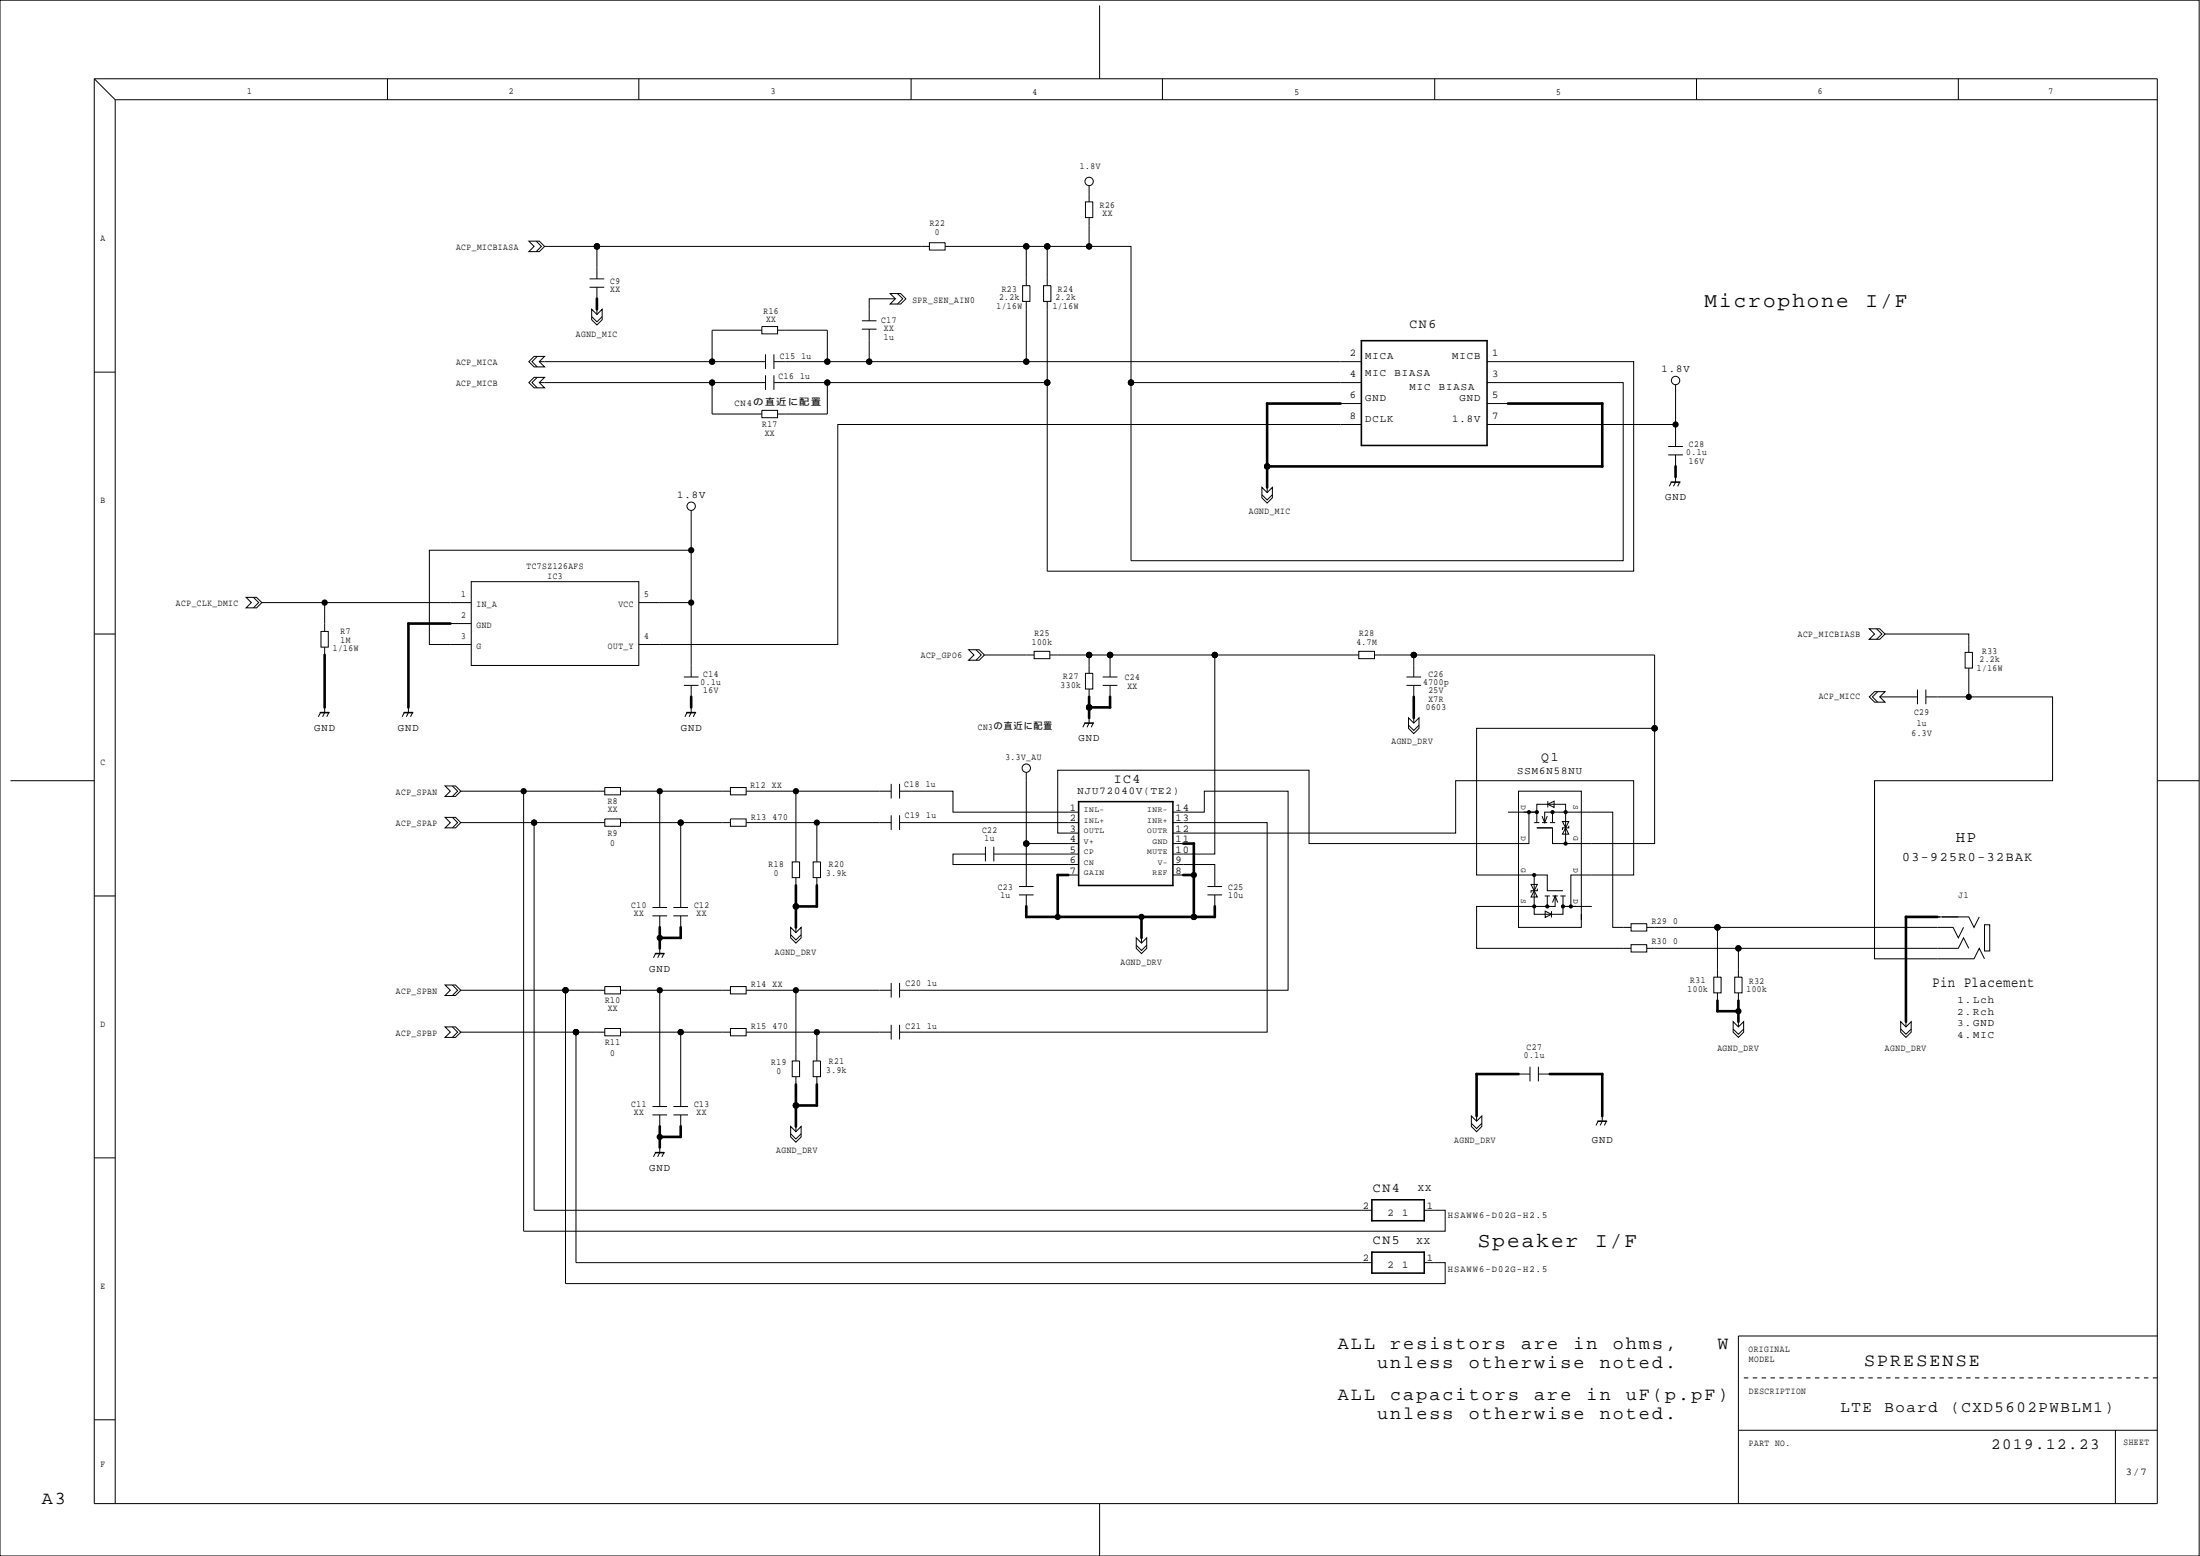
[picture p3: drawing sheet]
<svg xmlns="http://www.w3.org/2000/svg" width="420mm" height="297mm" viewBox="0 0 420 297" stroke-linecap="round" stroke-linejoin="round" font-family="sans-serif">
<g fill="#000">
<path d="M113.8 56.9l.2-.1 .3 .2v2l-.3 .3-.2-.3zM241.9 76.8h.2l.2 .2v12l-.3 .3-.2-.3v-12zM241.9 76.8h14.1l.3 .2-.3 .3h-14l-.2-.3zM259.9 64.9l.3 .1v20l-.2 .2-.1-.2zM259.9 64.9h24.1l.2 .1-.2 .2h-24l-.1-.2zM283.9 64.9l.3 .1v20l-.2 .2-.1-.2zM287.8 76.9l.2-.1h18l.3 .2-.3 .3h-18l-.2-.1zM305.8 76.9l.2-.1 .3 .2v12l-.3 .3-.2-.3zM241.9 88.8h.2l.2 .2v4l-.3 .3-.2-.3v-4zM241.9 88.8h64.1l.3 .2-.3 .3h-64l-.2-.3zM259.9 84.9h24.1l.2 .1-.2 .2h-24l-.1-.2zM319.1 91.9h1.7l.2 .1-.2 .2h-1.6l-.1-.2z"/>
<path d="M319.9 88.8h.2l.2 .2v2l-.3 .3-.2-.3v-2zM77.8 118.9l.2-.1 .3 .2v16l-.3 .3-.2-.3zM77.9 118.8h8.1l.3 .2-.3 .3h-8l-.2-.3zM61.1 136l1.7-.1 .2 .1-.2 .2h-1.6zM61.8 124.9l.2-.1 .3 .2v10l-.3 .3-.2-.3zM77.1 136l1.7-.1 .2 .1-.2 .2h-1.6zM131.1 136l1.7-.1 .2 .1-.2 .2h-1.6zM131.9 132.8h.2l.2 .2v2l-.3 .3-.2-.3v-2zM207.1 138l1.7-.1 .2 .1-.2 .2h-1.6zM207.9 134.8h.2l.2 .2v2l-.3 .3-.2-.3v-2zM207.9 132.8h.2l.2 .2v2l-.3 .3-.2-.3v-2zM207.9 134.8h4.1l.3 .2-.3 .3h-4l-.2-.3z"/>
<path d="M211.8 132.9l.2-.1 .3 .2v2l-.3 .3-.2-.3zM269.8 132.9l.2-.1 .3 .2v4l-.3 .3-.2-.3zM205.9 152.9l.3 .1v16l-.2 .2-.1-.2zM205.9 152.9h18.1l.2 .1-.2 .2h-18l-.1-.2zM223.9 153l.2-.1 .1 .1v16l-.2 .2-.1-.2zM125.9 176.8h.2l.2 .2v2l-.3 .3-.2-.3v-2zM125.8 178.9l.2-.1 .3 .2v2l-.3 .3-.2-.3zM125.8 178.9l.2-.1h4l.3 .2-.3 .3h-4l-.2-.1zM129.9 176.8h.2l.2 .2v2l-.3 .3-.2-.3v-2zM151.9 168.8h.2l.2 .2v4l-.3 .3-.2-.3v-4zM151.9 172.8h.2l.2 .2v4l-.3 .3-.2-.3v-4zM151.8 172.9l.2-.1h4l.3 .2-.3 .3h-4l-.2-.1z"/>
<path d="M155.8 168.9l.3-.1 .2 .2v4l-.3 .3-.2-.3zM195.8 172.9l.2-.1 .3 .2v2l-.3 .3-.2-.3zM195.9 174.8h6.1l.3 .2-.3 .3h-6l-.2-.1zM201.8 166.9l.2-.1 .3 .2v8l-.3 .3-.2-.3zM201.9 174.8h16.1l.3 .2-.3 .3h-16l-.2-.3zM201.9 166.8h2.1l.3 .2-.3 .3h-2l-.2-.3zM205.9 168.9h18.1l.2 .1-.2 .2h-18l-.1-.2zM217.8 174.9l.3-.1 .2 .2v4l-.3 .3-.2-.3zM217.9 174.8h10.1l.3 .2-.3 .3h-10l-.2-.1zM225.8 166.9l.2-.1h2l.3 .2-.3 .3h-2l-.2-.1zM225.8 160.9l.2-.1h2l.3 .2-.3 .3h-2l-.2-.1zM227.9 166.8h.2l.2 .2v8l-.3 .3-.2-.3v-8z"/>
<path d="M227.9 160.8h.2l.2 .2v6l-.3 .3-.2-.3v-6zM227.9 174.8h4.1l.3 .2-.3 .3h-4l-.2-.3zM231.8 172.9l.2-.1 .3 .2v2l-.3 .3-.2-.3zM363.9 174.8h.2l.2 .2v20l-.3 .3-.2-.3v-20zM363.8 174.9l.2-.1h6l.2 .2-.2 .3h-6l-.2-.1zM125.1 182l1.7-.1 .2 .1-.2 .2h-1.6zM327.9 190.8h.2l.2 .2v2l-.3 .3-.2-.3v-2zM327.8 192.9l.2-.1h4l.3 .2-.3 .3h-4l-.2-.1zM331.8 192.9l.2-.1 .3 .2v2l-.3 .3-.2-.3zM331.9 190.8h.2l.2 .2v2l-.3 .3-.2-.3v-2zM125.8 214.9l.2-.1 .3 .2v2l-.3 .3-.2-.3zM125.8 216.9l.3-.1 .2 .2v2l-.3 .3-.2-.3z"/>
<path d="M125.9 216.8h4.1l.3 .2-.3 .3h-4l-.2-.3zM129.8 214.9l.2-.1 .3 .2v2l-.3 .3-.2-.3zM151.9 206.8h.2l.2 .2v4l-.3 .3-.2-.3v-4zM151.9 210.8h.2l.2 .2v4l-.3 .3-.2-.3v-4zM151.8 210.9l.2-.1h4l.3 .2-.3 .3h-4l-.2-.1zM155.8 206.9l.2-.1 .3 .2v4l-.3 .3-.2-.3zM281.9 204.8h.2l.2 .2v8l-.3 .3-.2-.3v-8zM281.8 204.9l.2-.1h8l.3 .2-.3 .3h-8l-.2-.1zM295.8 204.9l.2-.1h10l.3 .2-.3 .3h-10l-.2-.1zM305.1 213.9h1.7l.2 .1-.2 .2h-1.6l-.1-.2zM305.9 204.8h.2l.2 .2v8l-.3 .3-.2-.3v-8zM125.1 219.9h1.7l.2 .1-.2 .2h-1.6l-.1-.1z"/>
<path d="M261.9 228.9l.3 .1v4l-.2 .2-.1-.2zM261.9 239l.1-.1 .2 .1v4l-.2 .2-.1-.2zM261.9 233l10.1-.1 .2 .1-.2 .2h-10zM261.9 229l10.1-.1 .2 .1-.2 .2h-10zM261.9 239l10.1-.1 .2 .1-.2 .2h-10zM271.9 229l.2-.1 .1 .1v4l-.2 .2-.1-.2zM271.9 239l.1-.1 .2 .1v4l-.2 .2-.1-.2zM261.9 243l10.1-.1 .2 .1-.2 .2h-10z"/>
<circle cx="114" cy="47" r=".6"/>
<circle cx="196" cy="47" r=".6"/>
<circle cx="200" cy="47" r=".6"/>
<circle cx="208" cy="47" r=".6"/>
<circle cx="136" cy="69" r=".6"/>
<circle cx="136" cy="73" r=".6"/>
<circle cx="158" cy="69" r=".6"/>
<circle cx="158" cy="73" r=".6"/>
<circle cx="166" cy="69" r=".6"/>
<circle cx="196" cy="69" r=".6"/>
<circle cx="200" cy="73" r=".6"/>
<circle cx="216" cy="73" r=".6"/>
<circle cx="242" cy="89" r=".6"/>
<circle cx="320" cy="81" r=".6"/>
<circle cx="62" cy="115" r=".6"/>
<circle cx="132" cy="105" r=".6"/>
<circle cx="132" cy="115" r=".6"/>
<circle cx="208" cy="125" r=".6"/>
<circle cx="208" cy="135" r=".6"/>
<circle cx="212" cy="125" r=".6"/>
<circle cx="232" cy="125" r=".6"/>
<circle cx="270" cy="125" r=".6"/>
<circle cx="316" cy="139" r=".6"/>
<circle cx="376" cy="133" r=".6"/>
<circle cx="100" cy="151" r=".6"/>
<circle cx="102" cy="157" r=".6"/>
<circle cx="126" cy="151" r=".6"/>
<circle cx="130" cy="157" r=".6"/>
<circle cx="152" cy="151" r=".6"/>
<circle cx="156" cy="157" r=".6"/>
<circle cx="292" cy="155" r=".3"/>
<circle cx="293.5" cy="155" r=".3"/>
<circle cx="296.5" cy="155" r=".3"/>
<circle cx="299" cy="155" r=".3"/>
<circle cx="126" cy="179" r=".6"/>
<circle cx="152" cy="173" r=".6"/>
<circle cx="196" cy="161" r=".6"/>
<circle cx="202" cy="175" r=".6"/>
<circle cx="218" cy="175" r=".6"/>
<circle cx="228" cy="167" r=".6"/>
<circle cx="228" cy="175" r=".6"/>
<circle cx="293" cy="167" r=".3"/>
<circle cx="293" cy="173" r=".3"/>
<circle cx="295.5" cy="173" r=".3"/>
<circle cx="298.5" cy="173" r=".3"/>
<circle cx="299" cy="161" r=".3"/>
<circle cx="300" cy="173" r=".3"/>
<circle cx="328" cy="177" r=".6"/>
<circle cx="108" cy="189" r=".6"/>
<circle cx="110" cy="197" r=".6"/>
<circle cx="126" cy="189" r=".6"/>
<circle cx="130" cy="197" r=".6"/>
<circle cx="152" cy="189" r=".6"/>
<circle cx="156" cy="197" r=".6"/>
<circle cx="332" cy="193" r=".6"/>
<circle cx="332" cy="181" r=".6"/>
<circle cx="126" cy="217" r=".6"/>
<circle cx="152" cy="211" r=".6"/>
</g>
<g fill="none" stroke="#000" stroke-width=".19">
<path d="M0 0h420v297h-420zM18 15h394v272h-394zM18 15l4 4M22 19h390M22 19v268M74 15v4M122 15v4M174 15v4M210 1v14M222 15v4M274 15v4M324 15v4"/>
<path d="M374 15v4M207.3 38.5h1.4v3h-1.4zM208 35.4v3.1M101 46h2l1 1-1 1h-2l1-1zM102.4 46l1 1-1 1M104 47h73.5M112.6 54.8h2.8M112.6 53.2h2.8M113 59l1 1 1-1v2l-1 1-1-1zM114 47v6.2M114 54.8v2.2M114 59v1"/>
<path d="M170 56h2l1 1-1 1h-2l1-1zM171 57h-5v4.2M171.4 56l1 1-1 1M177.5 46.3h3v1.4h-3zM180.5 47h27.5M195.3 54.5h1.4v3h-1.4zM196 47v7.5M196 57.5v11.5M199.3 54.5h1.4v3h-1.4zM200 57.5v51.5h112v-40h-28M200 47v7.5M208 41.5v5.5"/>
<path d="M208 47h8v26M18 71h4M101 73l1-1h2l-1 1 1 1h-2zM101 69l1-1h2l-1 1 1 1h-2zM102.6 72l-1 1 1 1M102.6 68l-1 1 1 1M103 73h43.2M103 69h43.2M113 60.4l1 1 1-1M136 73v6h9.5M145.5 63h-9.5v6M145.5 62.3h3v1.4h-3z"/>
<path d="M145.5 78.3h3v1.4h-3zM146.2 67.6v2.8M146.2 71.6v2.8M147.8 73h52.2M147.8 69h112.2M147.8 67.6v2.8M147.8 71.6v2.8M148.5 63h9.5v6M158 73v6h-9.5M164.6 61.2h2.8M164.6 62.8h2.8M166 62.8v6.2"/>
<path d="M216 73h44M256 77h4M284 73h26v34h-94v-34M284 77h4M320 73.4v7.6h-36M132 97.4v7.6h-50v18h8M241 93l1 1 1-1v2l-1 1-1-1zM241 94.4l1 1 1-1M242 93v1M260 81h-100v42h-38M318.6 86.8h2.8M318.6 85.2h2.8"/>
<path d="M319.2 92l-.4 .8M320 91v1l-.4 .8M320 81v4.2M320 86.8v2.2M320.8 92l-.4 .8M47 114h2l1 1-1 1h-2l1-1zM48.4 114l1 1-1 1M50 115h40M62 115v5.5M86 119h4M90 111h32v16h-32zM122 115h10"/>
<path d="M132 105v24.2M18 121h4M61.2 136l-.4 .8M61.3 120.5h1.4v3h-1.4zM62 135v1l-.4 .8M62 123.5v1.5M62.8 136l-.4 .8M77.2 136l-.4 .8M78 135v1l-.4 .8M78.8 136l-.4 .8M130.6 129.2h2.8M130.6 130.8h2.8"/>
<path d="M131.2 136l-.4 .8M132 135v1l-.4 .8M132 130.8v2.2M132.8 136l-.4 .8M185 124h2l1 1-1 1h-2l1-1zM186.4 124l1 1-1 1M188 125h9.5M197.5 124.3h3v1.4h-3zM200.5 125h59M207.2 138l-.4 .8M207.3 128.5h1.4v3h-1.4zM208 137v1l-.4 .8"/>
<path d="M208 125v3.5M208 131.5v1.5M208.8 138l-.4 .8M210.6 130.8h2.8M210.6 129.2h2.8M212 125v4.2M212 130.8v2.2M232 125v38h-8M259.5 124.3h3v1.4h-3zM262.5 125h53.5v14M268.6 130.8h2.8M268.6 129.2h2.8"/>
<path d="M269 137l1 1 1-1v2l-1 1-1-1zM269 138.4l1 1 1-1M270 125v4.2M270 130.8v2.2M270 137v1M316 139h-34v28h13.5v3h3M316 139v22h-19.5v-3h-3h3M357 133l1-1h2l-1 1 1 1h-2zM357 120h2l1 1-1 1h-2l1-1zM358.4 120l1 1-1 1M358.6 132l-1 1 1 1M359 133h7.2"/>
<path d="M360 121h16v3.5M366.2 131.6v2.8M367.8 133h24.2v16h-34v34h19l1-2 1 2M367.8 131.6v2.8M375.3 124.5h1.4v3h-1.4zM376 127.5v5.5M2 149h16M85 156h2l1 1-1 1h-2l1-1zM85 150h2l1 1-1 1h-2l1-1zM86.4 156l1 1-1 1M86.4 150l1 1-1 1M88 151h27.5"/>
<path d="M88 157h27.5M100 151v84h176v-4h-4M102 157v74h160M115.5 156.3h3v1.4h-3zM115.5 150.3h3v1.4h-3zM118.5 157h21M118.5 151h21M126 151v22.2M130 157v16.2M139.5 156.3h3v1.4h-3zM139.5 150.3h3v1.4h-3zM142.5 151h27.7"/>
<path d="M142.5 157h27.7M152 151v13.5M156 157v7.5M170.2 149.6v2.8M170.2 155.6v2.8M171.8 151h10.2v4h24M171.8 157h34.2M171.8 149.6v2.8M171.8 155.6v2.8M196 147.4v21.8M224 159h54v-10h34v18h-12v6M224 157h18v40h-70.2"/>
<path d="M224 155h6v-4h16v38h-74.2M288 155h5.5v-1.5h5.5v7.5M291 155h2.5v2M292 155v6h-42v-14h-48v12h4M293 157h1M294.5 155.8l.5 1.2 .5-1.2M294.5 157h1M295 157v-2h13v22h3.5M295.6 153.5l1.2-.6v1.2zM295.6 152.9v1.2M296 157h1M296.5 155v2"/>
<path d="M298.4 156.8h1.2l-.6 1.2zM299 158l.6 1.2h-1.2zM299.6 157.6v.4h-1.2v.4M412 149h8M18 171h4M124.6 173.2h2.8M124.6 174.8h2.8M126 174.8v2.2M128.6 174.8h2.8M128.6 173.2h2.8M130 174.8v2.2M151 177l1 1 1-1v2l-1 1-1-1z"/>
<path d="M151 178.4l1 1 1-1M151.3 164.5h1.4v3h-1.4zM152 167.5v1.5M152 177v1M155.3 164.5h1.4v3h-1.4zM156 167.5v1.5M188.2 163h-6.2v2h24M188.2 161.6v2.8M189.8 161.6v2.8M189.8 163h16.2M194.6 170.8h2.8M194.6 169.2h2.8"/>
<path d="M196 161h10M196 170.8v2.2M204 167h2M217 179l1 1 1-1v2l-1 1-1-1zM218 179v1M224 165h8v4.2M224 161h2M224 167h2M230.6 170.8h2.8M230.6 169.2h2.8M232 170.8v2.2M292.4 168.8h1.2l-.6 1.2z"/>
<path d="M293 170l.6 1.2h-1.2zM293 167v7.5h5.5v-1.5h5.5M293.6 169.6v.4h-1.2v.4M295 171h1M295.1 173.9l1.2 .6-1.2 .6zM295.5 171v2M296.3 173.9v1.2M296.5 172.3l.5-1.3 .5 1.3M296.5 171h1M297 171v2h-15v8h29.5M298 171h1M298.5 171v2h2.5"/>
<path d="M302 174.5v2.5h-12v-26h12v24.5M311.5 176.3h3v1.4h-3zM314.5 177h58.5l1 2 1-2M328 177v9.5M370 175h6l1 2 1-2M370.2 175h.3M370.9 175h3.1M379 176.5h1v5h-1zM85 196h2l1 1-1 1h-2l1-1zM85 188h2l1 1-1 1h-2l1-1zM86.4 196l1 1-1 1M86.4 188l1 1-1 1"/>
<path d="M88 189h27.5M88 197h27.5M108 189v56h168v-4h-4M110 197v44h152M115.5 196.3h3v1.4h-3zM115.5 188.3h3v1.4h-3zM118.5 189h21M118.5 197h21M125.2 182l-.4 .8M126 181v1l-.4 .8M126 189v22.2M126.8 182l-.4 .8"/>
<path d="M130 197v14.2M139.5 188.3h3v1.4h-3zM139.5 196.3h3v1.4h-3zM142.5 189h27.7M142.5 197h27.7M152 189v13.5M156 197v5.5M170.2 187.6v2.8M170.2 195.6v2.8M171.8 187.6v2.8M171.8 195.6v2.8M217 180.4l1 1 1-1"/>
<path d="M311.5 180.3h3v1.4h-3zM314.5 181h59.5l1-2 1 2M327.3 186.5h1.4v3h-1.4zM328 189.5v1.5M331 195l1 1 1-1v2l-1 1-1-1zM331 196.4l1 1 1-1M331.3 186.5h1.4v3h-1.4zM332 181v5.5M332 189.5v1.5M332 195v1M363 195l1 1 1-1v2l-1 1-1-1zM363 196.4l1 1 1-1"/>
<path d="M364 195v1M124.6 211.2h2.8M124.6 212.8h2.8M126 219v1l-.4 .8M126 212.8v2.2M128.6 212.8h2.8M128.6 211.2h2.8M130 212.8v2.2M151 215l1 1 1-1v2l-1 1-1-1zM151 216.4l1 1 1-1M151.3 202.5h1.4v3h-1.4zM152 205.5v1.5"/>
<path d="M152 215v1M155.3 202.5h1.4v3h-1.4zM156 205.5v1.5M281 213l1 1 1-1v2l-1 1-1-1zM281 214.4l1 1 1-1M282 213v1M290 205h2.2M292.2 203.6v2.8M293.8 205h2.2M293.8 203.6v2.8M305.2 214l-.4 .8M306 213v1l-.4 .8"/>
<path d="M306.8 214l-.4 .8M18 221h4M125.2 220l-.4 .8M126.8 220l-.4 .8M412 255h-80v32M18 271h4M332 273h80M333 263h.9M334.7 263h.9M336.4 263h.9M338.1 263h.9M339.8 263h.9"/>
<path d="M341.5 263h.9M343.2 263h.9M344.9 263h.9M346.6 263h.9M348.3 263h.9M350 263h.9M351.7 263h.9M353.4 263h.9M355.1 263h.9M356.8 263h.9M358.5 263h.9M360.2 263h.9"/>
<path d="M361.9 263h.9M363.6 263h.9M365.3 263h.9M367 263h.9M368.7 263h.9M370.4 263h.8M372.1 263h.8M373.8 263h.8M375.5 263h.8M377.2 263h.8M378.9 263h.8M380.6 263h.8"/>
<path d="M382.3 263h.8M384 263h.8M385.7 263h.8M387.4 263h.8M389.1 263h.8M390.8 263h.8M392.5 263h.8M394.2 263h.8M395.9 263h.8M397.6 263h.8M399.3 263h.8M401 263h.8"/>
<path d="M402.7 263h.8M404 273v14M404.4 263h.8M406.1 263h.8M407.8 263h.8M409.5 263h.8M411.2 263h.8M210 287v10"/>
<circle cx="208" cy="34.6" r=".8"/>
<circle cx="320" cy="72.6" r=".8"/>
<circle cx="132" cy="96.6" r=".8"/>
<circle cx="196" cy="146.6" r=".8"/>
<circle cx="292" cy="155" r=".3"/>
<circle cx="293.5" cy="155" r=".3"/>
<circle cx="296.5" cy="155" r=".3"/>
<circle cx="299" cy="155" r=".3"/>
<circle cx="293" cy="167" r=".3"/>
<circle cx="293" cy="173" r=".3"/>
<circle cx="295.5" cy="173" r=".3"/>
<circle cx="298.5" cy="173" r=".3"/>
<circle cx="299" cy="161" r=".3"/>
<circle cx="300" cy="173" r=".3"/>
</g>
<g font-size="4">
<text x="325.5" y="58.5">Microphone</text>
<text x="356.3" y="58.5">I/F</text>
<text x="282.2" y="238">Speaker</text>
<text x="304.7" y="238">I/F</text>
</g>
<g font-size="3.5">
<text x="255.5" y="257.4">ALL</text>
<text x="265.5" y="257.4">resistors</text>
<text x="290.5" y="257.4">are</text>
<text x="300.5" y="257.4">in</text>
<text x="308" y="257.4">ohms,</text>
<text x="328" y="257.4">W</text>
<text x="263" y="261.1">unless</text>
<text x="280.5" y="261.1">otherwise</text>
<text x="305.5" y="261.1">noted.</text>
<text x="356" y="260.8">SPRESENSE</text>
<text x="255.5" y="267.2">ALL</text>
<text x="265.5" y="267.2">capacitors</text>
<text x="293" y="267.2">are</text>
<text x="303" y="267.2">in</text>
<text x="310.5" y="267.2">uF(p.pF)</text>
<text x="263" y="270.9">unless</text>
<text x="280.5" y="270.9">otherwise</text>
<text x="305.5" y="270.9">noted.</text>
<text x="8" y="287">A3</text>
</g>
<g font-size="3">
<text x="373.5" y="160.8">HP</text>
<text x="351.5" y="269.5">LTE</text>
<text x="359.9" y="269.5">Board</text>
<text x="372.5" y="269.5">(CXD5602PWBLM1)</text>
<text x="380.3" y="276.5">2019.12.23</text>
</g>
<text font-size="2.8" x="369" y="188.5">Pin Placement</text>
<g font-size="2.5">
<text x="269.2" y="62.5">CN6</text>
<text x="212.7" y="149.5">IC4</text>
<text x="294.3" y="145.3">Q1</text>
<text x="363.2" y="164.3">03-925R0-32BAK</text>
<text x="262.2" y="227.5">CN4</text>
<text x="262.2" y="237.5">CN5</text>
</g>
<g font-size="2">
<text x="257.8" y="68">2</text>
<text x="260.8" y="71.8">MIC</text>
<text x="260.8" y="68.5">MICA</text>
<text x="266.4" y="71.8">BIASA</text>
<text x="277.3" y="68.5">MICB</text>
<text x="285" y="68">1</text>
<text x="317.3" y="71">1.8V</text>
<text x="257.8" y="76">6</text>
<text x="257.8" y="72">4</text>
<text x="260.8" y="76.5">GND</text>
<text x="269.2" y="74.4">MIC</text>
<text x="274.8" y="74.4">BIASA</text>
<text x="278.7" y="76.5">GND</text>
<text x="285" y="72">3</text>
<text x="285" y="76">5</text>
<text x="257.8" y="80">8</text>
<text x="260.8" y="80.5">DCLK</text>
<text x="277.3" y="80.5">1.8V</text>
<text x="285" y="80">7</text>
<text x="129.3" y="95">1.8V</text>
<text x="318" y="95.5">GND</text>
<text x="60" y="139.5">GND</text>
<text x="76" y="139.5">GND</text>
<text x="130" y="139.5">GND</text>
<text x="206" y="141.5">GND</text>
<text x="289.7" y="147.8">SSM6N58NU</text>
<text x="204.3" y="154.8">1</text>
<text x="205.8" y="151.6">NJU72040V(TE2)</text>
<text x="224.5" y="154.8">14</text>
<text x="204.3" y="158.8">3</text>
<text x="204.3" y="160.8">4</text>
<text x="204.3" y="156.8">2</text>
<text x="224.5" y="158.8">12</text>
<text x="224.5" y="156.8">13</text>
<text x="224.5" y="160.8">11</text>
<text x="204.3" y="164.8">6</text>
<text x="204.3" y="166.8">7</text>
<text x="204.3" y="162.8">5</text>
<text x="224.5" y="164.8">9</text>
<text x="224.5" y="162.8">10</text>
<text x="224.5" y="166.8">8</text>
<text x="124" y="185.5">GND</text>
<text x="373.8" y="191.5">1. Lch</text>
<text x="373.8" y="193.7">2. Rch</text>
<text x="373.8" y="195.9">3. GND</text>
<text x="373.8" y="198.1">4. MIC</text>
<text x="304" y="218.3">GND</text>
<text x="124" y="223.5">GND</text>
<text x="270.7" y="227.3">XX</text>
<text x="260.3" y="230.8">2</text>
<text x="265" y="232">2</text>
<text x="267.8" y="232">1</text>
<text x="272.5" y="230.8">1</text>
<text x="270.5" y="237.5">XX</text>
<text x="260.3" y="240.8">2</text>
<text x="265" y="242">2</text>
<text x="267.8" y="242">1</text>
<text x="272.5" y="240.8">1</text>
<text x="406" y="281.5">3/7</text>
</g>
<g font-size="1.8">
<text x="47.2" y="18">1</text>
<text x="97.2" y="18">2</text>
<text x="147.2" y="18">3</text>
<text x="197.2" y="18">4</text>
<text x="247.2" y="18">5</text>
<text x="297.2" y="18">5</text>
<text x="347.2" y="18">6</text>
<text x="391.2" y="18">7</text>
<text x="206.3" y="32.3">1.8V</text>
<text x="210.1" y="39.7">R26</text>
<text x="210.5" y="41.3">XX</text>
<text x="19.2" y="46">A</text>
<text x="87.1" y="47.8">ACP_MICBIASA</text>
<text x="177.6" y="43.2">R22</text>
<text x="178.6" y="44.8">0</text>
<text x="116.6" y="54.2">C9</text>
<text x="116.6" y="55.8">XX</text>
<text x="145.8" y="59.9">R16</text>
<text x="174.2" y="57.8">SPR_SEN_AIN0</text>
<text x="190.3" y="58.9">1/16W</text>
<text x="190.8" y="57.3">2.2k</text>
<text x="191.3" y="55.7">R23</text>
<text x="201.1" y="58.9">1/16W</text>
<text x="201.6" y="57.3">2.2k</text>
<text x="202.1" y="55.7">R24</text>
<text x="110" y="64.4">AGND_MIC</text>
<text x="146.3" y="61.5">XX</text>
<text x="168.3" y="61.6">C17</text>
<text x="168.8" y="64.8">1u</text>
<text x="168.8" y="63.2">XX</text>
<text x="87.1" y="69.8">ACP_MICA</text>
<text x="149" y="68.4">C15 1u</text>
<text x="87.1" y="73.8">ACP_MICB</text>
<text x="140.2" y="77.5">CN4の直近に配置</text>
<text x="148.7" y="72.4">C16 1u</text>
<text x="145.6" y="81.6">R17</text>
<text x="146.1" y="83.2">XX</text>
<text x="322.1" y="86.9">0.1u</text>
<text x="322.6" y="85.3">C28</text>
<text x="322.6" y="88.5">16V</text>
<text x="19.2" y="96">B</text>
<text x="238.5" y="98.1">AGND_MIC</text>
<text x="100.6" y="108.5">TC7SZ126AFS</text>
<text x="104.6" y="110.5">IC3</text>
<text x="33.6" y="115.8">ACP_CLK_DMIC</text>
<text x="88.1" y="114">1</text>
<text x="88.1" y="118">2</text>
<text x="91" y="115.9">IN_A</text>
<text x="91" y="119.9">GND</text>
<text x="118.1" y="115.9">VCC</text>
<text x="123" y="114">5</text>
<text x="63.6" y="124.3">1/16W</text>
<text x="65.1" y="121.1">R7</text>
<text x="65.1" y="122.7">1M</text>
<text x="88.1" y="122">3</text>
<text x="91" y="123.9">G</text>
<text x="116.1" y="123.9">OUT_Y</text>
<text x="123" y="122">4</text>
<text x="175.9" y="125.5">ACP_GPO6</text>
<text x="197.1" y="123">100k</text>
<text x="197.6" y="121.4">R25</text>
<text x="259" y="123">4.7M</text>
<text x="259.5" y="121.4">R28</text>
<text x="343.4" y="121.5">ACP_MICBIASB</text>
<text x="378.6" y="124.8">R33</text>
<text x="133.8" y="130.8">0.1u</text>
<text x="134.3" y="129.2">C14</text>
<text x="202.6" y="131.3">330k</text>
<text x="203.1" y="129.7">R27</text>
<text x="214.8" y="129.8">C24</text>
<text x="215.3" y="131.4">XX</text>
<text x="271.8" y="130.8">4700p</text>
<text x="272.8" y="129.2">C26</text>
<text x="377.6" y="128">1/16W</text>
<text x="378.1" y="126.4">2.2k</text>
<text x="134.3" y="132.4">16V</text>
<text x="272.3" y="135.6">0603</text>
<text x="272.8" y="134">X7R</text>
<text x="272.8" y="132.4">25V</text>
<text x="347.3" y="133.5">ACP_MICC</text>
<text x="365.6" y="136.5">C29</text>
<text x="186.7" y="139.3">CN3の直近に配置</text>
<text x="265.7" y="142.1">AGND_DRV</text>
<text x="365" y="140.5">6.3V</text>
<text x="366.1" y="138.5">1u</text>
<text x="19.2" y="146">C</text>
<text x="192" y="145.1">3.3V_AU</text>
<text x="75.6" y="151.8">ACP_SPAN</text>
<text x="116.1" y="153.4">R8</text>
<text x="116.1" y="155">XX</text>
<text x="143.3" y="150.4">R12 XX</text>
<text x="172.7" y="150.2">C18 1u</text>
<text x="75.6" y="157.8">ACP_SPAP</text>
<text x="116.1" y="159.5">R9</text>
<text x="116.6" y="161.5">0</text>
<text x="143.5" y="156.4">R13 470</text>
<text x="172.8" y="156.2">C19 1u</text>
<text x="187.5" y="158.9">C22</text>
<text x="188" y="160.5">1u</text>
<text x="146.8" y="165.6">R18</text>
<text x="147.8" y="167.2">0</text>
<text x="157.8" y="167.2">3.9k</text>
<text x="158.3" y="165.6">R20</text>
<text x="120.5" y="173.3">C10</text>
<text x="132.5" y="173.3">C12</text>
<text x="190.5" y="169.8">C23</text>
<text x="191" y="171.4">1u</text>
<text x="234.6" y="169.8">C25</text>
<text x="234.6" y="171.4">10u</text>
<text x="374" y="171.4">J1</text>
<text x="121" y="174.9">XX</text>
<text x="133" y="174.9">XX</text>
<text x="315.5" y="176.4">R29 0</text>
<text x="148" y="182.3">AGND_DRV</text>
<text x="214" y="184.3">AGND_DRV</text>
<text x="315.5" y="180.2">R30 0</text>
<text x="75.6" y="189.8">ACP_SPBN</text>
<text x="115.6" y="191.4">R10</text>
<text x="143.5" y="188.4">R14 XX</text>
<text x="173" y="188.2">C20 1u</text>
<text x="322.3" y="189.3">100k</text>
<text x="322.8" y="187.7">R31</text>
<text x="333.5" y="189.4">100k</text>
<text x="334" y="187.8">R32</text>
<text x="19.2" y="196">D</text>
<text x="75.6" y="197.8">ACP_SPBP</text>
<text x="116.1" y="193">XX</text>
<text x="143.5" y="196.4">R15 470</text>
<text x="172.9" y="196.4">C21 1u</text>
<text x="115.6" y="199.5">R11</text>
<text x="116.6" y="201.5">0</text>
<text x="147.3" y="203.3">R19</text>
<text x="158.3" y="203.2">R21</text>
<text x="291.1" y="202">0.1u</text>
<text x="291.6" y="200.4">C27</text>
<text x="328" y="200.6">AGND_DRV</text>
<text x="360" y="200.6">AGND_DRV</text>
<text x="148.3" y="204.9">0</text>
<text x="157.8" y="204.8">3.9k</text>
<text x="120.5" y="211.3">C11</text>
<text x="121" y="212.9">XX</text>
<text x="132.5" y="211.3">C13</text>
<text x="133" y="212.9">XX</text>
<text x="148.2" y="220">AGND_DRV</text>
<text x="277.7" y="218.3">AGND_DRV</text>
<text x="276.5" y="232.5">HSAWW6-D02G-H2.5</text>
<text x="276.5" y="242.8">HSAWW6-D02G-H2.5</text>
<text x="19.2" y="246">E</text>
<text x="333.9" y="258.1">ORIGINAL</text>
<text x="334" y="260">MODEL</text>
<text x="334" y="266">DESCRIPTION</text>
<text x="405.6" y="275.8">SHEET</text>
<text x="19.2" y="280">F</text>
<text x="334" y="276">PART NO.</text>
</g>
<g font-size="1.5">
<text x="207" y="155">INL-</text>
<text x="219.1" y="155">INR-</text>
<text x="290.5" y="153.6" transform="rotate(90 290.5 153.6)">D</text>
<text x="300.5" y="153.6" transform="rotate(90 300.5 153.6)">S</text>
<text x="207" y="159">OUTL</text>
<text x="207" y="161">V+</text>
<text x="207" y="157">INL+</text>
<text x="219.1" y="159">OUTR</text>
<text x="219.1" y="157">INR+</text>
<text x="220.1" y="161">GND</text>
<text x="290.5" y="159.6" transform="rotate(90 290.5 159.6)">D</text>
<text x="300.5" y="159.6" transform="rotate(90 300.5 159.6)">G</text>
<text x="207" y="165">CN</text>
<text x="207" y="167">GAIN</text>
<text x="207" y="163">CP</text>
<text x="219.1" y="163">MUTE</text>
<text x="220.1" y="167">REF</text>
<text x="221.1" y="165">V-</text>
<text x="290.5" y="165.6" transform="rotate(90 290.5 165.6)">G</text>
<text x="300.5" y="165.6" transform="rotate(90 300.5 165.6)">D</text>
<text x="290.5" y="171.6" transform="rotate(90 290.5 171.6)">S</text>
<text x="300.5" y="171.6" transform="rotate(90 300.5 171.6)">D</text>
</g>
</svg>
